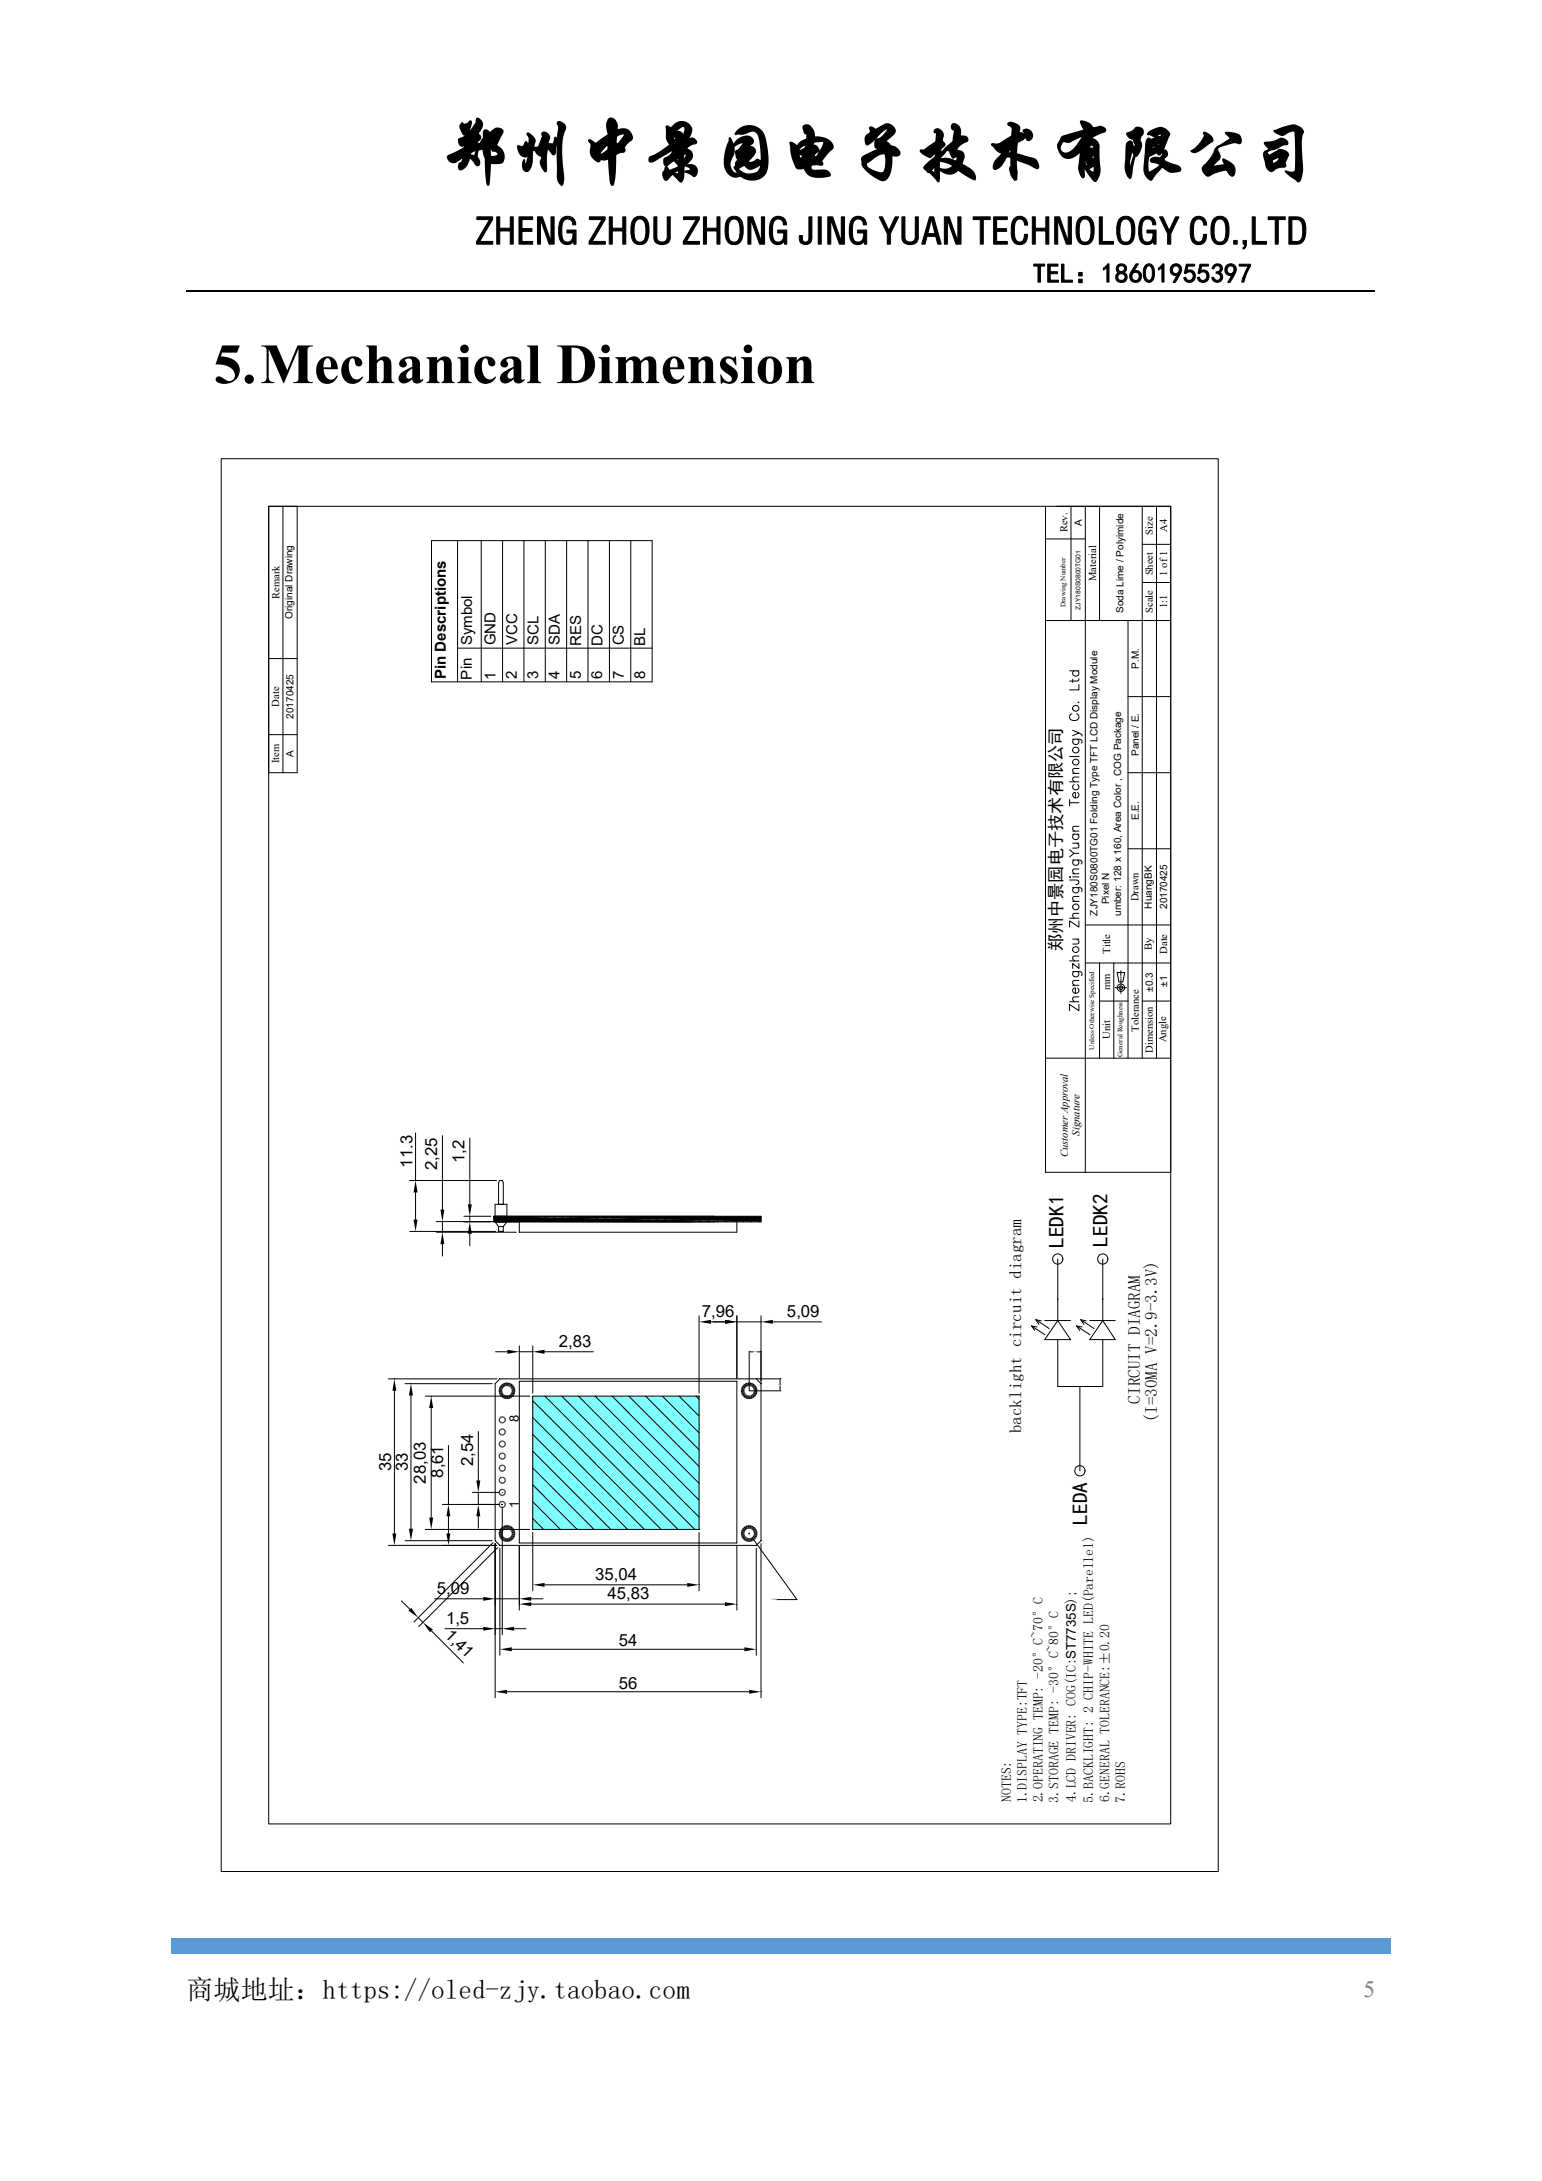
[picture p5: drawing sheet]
<svg xmlns="http://www.w3.org/2000/svg" width="210mm" height="297mm" viewBox="0 0 210 297" stroke-linecap="round" stroke-linejoin="round" font-family="sans-serif">
<path d="M25.4 39.7h161.9" fill="none" stroke="#000" stroke-width=".25"/>
<g fill="#5b9bd5">
<path d="M23.3 263.9h83.2v2.1h-83.2z" fill-rule="evenodd"/>
<path d="M106.4 263.9h83v2.1h-83z" fill-rule="evenodd"/>
</g>
<g fill="none" stroke="#000" stroke-width=".14">
<path d="M30.1 62.5h135.8v192.4h-135.8zM36.6 68.9h122.8v179.5h-122.8zM36.6 68.9h3.9v36.3h-3.9zM38.5 68.9v36.3M142.4 68.9v90.7h17v-90.7h-15.5M142.4 73.4h5.4M145.9 68.9v15.6M147.8 68.9v90.7M149.7 68.9v15.6M155.6 68.9v75.2M155.6 79.3h3.8M155.6 74.1h3.8"/>
<path d="M157.5 68.9v75.2M36.6 89.7h3.9M142.4 84.5h17M145.7 91.4h1.2M146 97.2a.46 .46 0 0 0-.3 .5 .46 .46 0 0 0 .4 .4 .57 .57 0 0 0 .8-.6l-.3-.3M146.1 99.5l.8 .3-.8 .4M146.1 92.5v.4M146.3 91.4a.41 .41 0 0 0-.1 .5 .41 .41 0 0 0 .6 0 .41 .41 0 0 0 0-.5M146.9 95.6h-.1M146.9 99.8l.5 .3v.1M146.9 93.2v.7h-1.2M146.9 92.4v.3h-.2h-1"/>
<path d="M153.6 84.5v59.6M153.6 94.9h5.8M36.6 100h3.9M145.7 119.8h.9a.33 .33 0 0 1 .3 .4l-.1 .2-.3 .1M145.7 119.4h.1zM145.7 115.7l.6 .5-.6 .5M145.7 109.3h1.2M145.7 108.9v.8M145.7 106.5h1.2M145.7 103h1.2M146.1 117.1h1a.34 .34 0 0 1 .2 .6M146.1 100.7h1a.34 .34 0 0 1 .2 .5"/>
<path d="M146.1 119.4h.8M146.1 119h.8M146.1 114.8h.8M146.1 113.6h.8M146.1 113.2h.8M146.1 105.3h.8M146.3 117.1a.41 .41 0 0 0-.1 .6 .41 .41 0 0 0 .6 0 .41 .41 0 0 0 0-.6M146.3 113.6a.41 .41 0 0 0-.1 .6 .41 .41 0 0 0 .6 0 .41 .41 0 0 0 0-.6M146.3 106.8a.41 .41 0 0 0-.1 .6 .41 .41 0 0 0 .6 0 .41 .41 0 0 0 0-.6M146.3 100.7a.41 .41 0 0 0-.1 .6 .41 .41 0 0 0 .6 0 .41 .41 0 0 0 0-.6M146.3 116.2h.6M146.7 114.8l.2 .3v.3l-.8 .1"/>
<path d="M146.8 107.9a.4 .4 0 0 1 .1 .6 .4 .4 0 0 1-.7 0 .4 .4 0 0 1 .1-.6h.2v.8M146.9 118.3l-.8 .1v.3l.2 .3M146.9 112.5l-.8 .1v.3l.2 .3M146.9 105.8l-.8 .1v.3l.2 .3M146.9 104.7h-.8v.3l.2 .3M153.6 105.2h5.8M153.6 115.6h5.8M145.7 136.4h1.2M145.7 130.9h1.2M145.7 125h1.2M146.1 132.3h1a.34 .34 0 0 1 .2 .6M146.1 120.9h1a.32 .32 0 0 1 .2 .2 .32 .32 0 0 1 0 .3"/>
<path d="M146.1 134.2h.8M146.1 127.9h.8M146.1 122.7h.8M146.3 132.3a.41 .41 0 0 0-.1 .6 .41 .41 0 0 0 .6 0 .41 .41 0 0 0 0-.6M146.3 120.9a.41 .41 0 0 0-.1 .6 .41 .41 0 0 0 .6 0 .41 .41 0 0 0 0-.6M146.7 127.9l.2 .3v.3l-.8 .1M146.8 134.5a.4 .4 0 0 1 0 .6 .4 .4 0 0 1-.5 .1 .4 .4 0 0 1-.1-.6l.3-.1v.8M146.9 136.8v.8l-1.2-.8v.8M146.9 135.7l-.8 .1v.3l.2 .3M146.9 133.5l-.8 .1v.3l.2 .3M146.9 131.2v.7l-.8-.7v.7M146.9 130.2l-.8 .1v.3l.2 .3"/>
<path d="M146.9 125.4v.8l-1.2-.8v.8M146.9 124.4h-.8v.3l.2 .3M146.9 122.1h-.8v.3l.2 .3M147.8 131.1h11.6M147.8 126h11.6M149.7 131.1v13M149.7 136.3h3.9M151.7 131.1v13M151.9 134.5h.5M152.1 132.4h1.1l-.3 1.3h-.5zM152.6 134.5h.1M152.7 132.2v.7"/>
<path d="M152.7 133v.2M152.7 133.3v.8M152.7 134.3v.2M152.7 134.6v.7M152.9 134.5h.5M155.6 136.3h3.8M56.6 154.3v6.5M60.3 154.7v10M64 155v9M142.4 144.1h17M55.8 160.8h11.8M55.8 167.7h11.7"/>
<path d="M56.6 162.4v3.7M59.4 166.4h44.2M59.4 167.8h10.9M60.3 166.4v1.4M60.3 169.4v1.6M63.2 166.4h3.6M63.2 165.6h3.6M64 165.6v.8M64 168v1.6M67.3 165.6h36.3v.8h-36.3zM67.3 165.6l.8 .8M67.4 165.6v-1.6h1.6v1.6"/>
<path d="M67.4 166.4l.5 .6M67.9 164v-2.9l.1-.3h.4l.1 .3v2.9M67.9 167v.7h.6v-.7M67.9 167h.6M68.4 165.6l.8 .8M69 166.4l-.5 .6M69.6 165.6l.7 .8M70.7 165.6l.7 .8M70.7 166.4v1.4h29.7v-1.4M71.9 165.6l.7 .8M73 165.6l.7 .8M74.1 165.6l.8 .8"/>
<path d="M75.3 165.6l.7 .8M76.4 165.6l.8 .8M77.6 165.6l.7 .8M78.7 165.6l.8 .8M79.9 165.6l.7 .8M81 165.6l.8 .8M82.1 165.6l.8 .8M83.3 165.6l.7 .8M84.4 165.6l.8 .8M85.6 165.6l.7 .8M86.7 165.6l.8 .8M87.9 165.6l.7 .8"/>
<path d="M89 165.6l.8 .8M90.1 165.6l.8 .8M91.3 165.6l.8 .8M92.4 165.6l.8 .8M93.6 165.6l.7 .8M94.7 165.6l.8 .8M95.9 165.6l.7 .8M97 165.6l.8 .8M97.3 165.6h-30v.8h30M98.2 165.6l.7 .8M99.3 165.6l.8 .8M100.4 165.6l.8 .8"/>
<path d="M101.6 165.6l.8 .8M102.7 165.6l.8 .8M103.6 165.6v.8M141.1 179.7l1.8 1.2M141.1 179.7l.4 .6M141.1 179.7l.7 .2M142.3 179.8h3.5M144.1 179.8l1.7 2.6h-3.5zM144.1 171.5v8.3M147.2 179.7l1.8 1.2M147.2 179.7l.4 .6M147.2 179.7l.7 .2"/>
<path d="M148.4 179.8h3.5M150.2 179.8l1.7 2.6h-3.5zM150.2 171.5v8.3M52.9 187.8h14.8M53.7 189.4v19.4M55.2 188.4h11.8M56 190v18.2M68.1 187.8h34.9l.6 .6v21.4l-.6 .6h-34.9l-.7-.6v-21.4zM70.7 188.1h29.7v22M140.5 180.6l1.8 1.2M140.5 180.6l.4 .6M140.5 180.6l.7 .1"/>
<path d="M144.1 182.4v6.4h6.1v-6.4M146.6 180.6l1.8 1.2M146.6 180.6l.4 .6M146.6 180.6l.8 .1M147.1 188.8v11.5M52.9 210.4h14.8M55.2 209.8h11.8M67.4 210.2v21M68.1 210.9v14.5M103 210.9v14.5M103.6 210.2v21M69 230.4h33"/>
<path d="M69.7 224.6h31.7"/>
<circle cx="146.5" cy="96.5" r=".42"/>
<circle cx="146.5" cy="103.8" r=".42"/>
<circle cx="146.5" cy="102.1" r=".42"/>
<circle cx="146.5" cy="129.3" r=".42"/>
<circle cx="146.5" cy="123.5" r=".42"/>
<circle cx="152.7" cy="134.5" r=".25"/>
<circle cx="152.7" cy="134.5" r=".5"/>
<circle cx="144.1" cy="171.5" r=".7"/>
<circle cx="150.2" cy="171.5" r=".7"/>
<circle cx="147.1" cy="200.3" r=".7"/>
</g>
<g fill="#000">
<path d="M56.3 166.1h.6l-.3 1.6zM56.6 160.8l.3 1.6h-.6zM60.3 167.8l.2 1.6h-.5zM60 164.7h.5l-.2 1.7zM64 166.4l.3 1.6h-.6zM63.7 164h.6l-.3 1.6zM67.3 165.6l36.3 .8h-36.3zM67.3 165.6h36.3v.8zM53.7 187.8l.3 1.6h-.6zM56 188.4l.2 1.6h-.5zM67.9 193.3h.2l-.1 .2zM67.9 189.4h.5l-.4 .3z"/>
<path d="M67.9 199.9h.2l-.1 .2zM67.9 196.6h.2l-.1 .2zM67.9 198.3h.2l-.1 .2zM68 193.2h.1l-.2 .1zM68 193.5h.1v.2zM68 189.1l.4 .1-.5 .2zM68 189.7l.4-.1-.3 .4zM68 199.7l.1 .1-.2 .1zM68 196.5h.1l-.2 .1zM68 196.8h.1v.2zM68 198.1l.1 .1-.2 .1zM68 198.5l.1-.1v.2z"/>
<path d="M68.1 193l.1 .1-.2 .1zM68.1 193.7l.1-.1v.2zM68.1 188.8l.4 .3h-.5zM68.1 190l.4-.3-.2 .5zM68.1 199.6l.1 .1h-.2zM68.1 196.3l.1 .1-.2 .1zM68.1 197l.1-.1v.2zM68.1 197.9l.1 .2h-.2zM68.2 198.5v.2l-.1-.1zM68.1 193.3v.2h-.1zM68.1 199.9v.2h-.1zM68.1 196.6v.2h-.1z"/>
<path d="M68.1 198.3v.1l-.1 .1zM67.9 193.3l.2-.1v.1zM68.1 193.5l.1 .1-.1 .1zM67.9 199.9l.2-.1v.1zM67.9 196.6l.2-.1v.1zM68.1 196.8l.1 .1-.1 .1zM67.9 198.3l.2-.1v.1zM68.1 198.4l.1 .1-.1 .1zM68 193.2l.2-.1-.1 .1zM68.2 193.6h.1l-.1 .2zM68 199.7h.2l-.1 .1zM68 196.5l.2-.1-.1 .1z"/>
<path d="M68.2 196.9h.1l-.1 .2zM68 198.1h.2l-.1 .1zM68.2 198.5l.1 .1-.1 .1zM68.1 193l.1-.1 .1 .1zM68.3 193.6l.1 .2h-.2zM68.1 199.6l.1-.1 .1 .1zM68.1 196.3l.1-.1 .1 .1zM68.3 196.9l.1 .2h-.2zM68.1 197.9l.1-.1 .1 .2zM68.3 198.6l.1 .2-.2-.1zM68.3 188.6l.3 .3-.5-.1zM68.6 189.8l-.1 .6-.2-.2z"/>
<path d="M68.1 193h.2l-.1 .1zM68.3 193.6l.1 .1v.1zM68.1 199.6h.2l-.1 .1zM68.1 196.3h.2l-.1 .1zM68.3 196.9l.1 .1v.1zM68.1 197.9l.2 .1-.1 .1zM68.3 198.6h.1v.2zM68.2 192.9h.2v.1zM68.2 192.9l.2 .1h-.1zM68.4 193.7l.2 .1h-.2zM68.4 193.7l.1-.1 .1 .2zM68 189.7l.4-.3v.2z"/>
<path d="M68.2 199.5l.2-.1v.2zM68.2 199.5l.2 .1h-.1zM68.2 196.2h.2v.1zM68.2 196.2l.2 .1h-.1zM68.4 197l.2 .1h-.2zM68.4 197l.1-.1 .1 .2zM68.2 197.8h.2v.2zM68.2 197.8l.2 .2h-.1zM68.4 198.6l.2 .1-.2 .1zM68.4 198.6h.1l.1 .1zM67.9 189.4l.5-.2v.2zM68.4 189.6l.1 .1-.4 .3z"/>
<path d="M68.3 188.6l.2-.2 .2 .4zM68 189.1h.5l-.1 .1zM68.5 189.7l.1 .1-.3 .4zM68.7 190l.1 .5-.3-.1zM68.5 193.6h.1l.1 .1zM68.4 192.9l.1 .1h-.1zM68.4 199.4l.1 .2h-.1zM68.5 196.9h.1l.1 .1zM68.4 196.2l.1 .1h-.1zM68.5 198.6l.1-.1 .1 .1zM68.4 197.8l.1 .2h-.1zM68.5 193.6l.2 .1-.1 .1z"/>
<path d="M68.4 192.9h.2l-.1 .1zM68.4 199.4l.2 .1-.1 .1zM68.5 196.9l.2 .1-.1 .1zM68.4 196.2h.2l-.1 .1zM68.5 198.6h.2l-.1 .1zM68.4 197.8h.2l-.1 .2zM68.1 188.8l.5 .1-.1 .2zM68.6 189.8l.1 .2-.2 .4zM68.7 193.5h.2l-.3 .1zM68.6 192.9v.2l-.1-.1zM68.6 199.5v.2l-.1-.1zM68.7 196.8h.2l-.3 .1z"/>
<path d="M68.6 196.2v.2l-.1-.1zM68.7 198.4l.2 .1h-.3zM68.6 197.8v.3l-.1-.1zM68.7 193.3h.2l-.2 .2zM68.7 193v.2l-.1-.1zM68.7 199.6v.2l-.1-.1zM68.7 196.6h.2l-.2 .2zM68.7 196.3v.2l-.1-.1zM68.7 198.3h.2l-.2 .1zM68.7 197.9v.3l-.1-.1zM68.7 193.2h.2l-.2 .1zM68.3 188.6l.4 .2-.1 .1z"/>
<path d="M68.7 190h.2l-.1 .5zM68.7 199.8l.2-.1-.2 .2zM68.7 196.5h.2l-.2 .1zM68.7 198.2l.2-.1-.2 .2zM68.6 193.6l.3-.1-.2 .2zM68.6 192.9l.1 .1-.1 .1zM68.6 199.5l.1 .1-.1 .1zM68.6 196.9l.3-.1-.2 .2zM68.6 196.2l.1 .1-.1 .1zM68.6 198.5h.3l-.2 .1zM68.6 197.8l.1 .1-.1 .2zM68.5 188.4l.3-.1 .1 .5z"/>
<path d="M68.9 190l.1 .5h-.2zM68.7 193.5l.2-.2v.2zM68.7 193l.2 .2h-.2zM68.7 199.6l.2 .1-.2 .1zM68.7 196.8l.2-.2v.2zM68.7 196.3l.2 .2h-.2zM68.7 198.4l.2-.1v.2zM68.7 197.9l.2 .2-.2 .1zM68.9 193.2v.1h-.2zM68.5 188.4l.4 .4h-.2zM68.9 190h.1v.5zM68.9 199.7v.2h-.2z"/>
<path d="M68.9 196.5v.1h-.2zM68.9 198.1v.2h-.2zM68.8 188.3h.2v.4zM68.8 188.3l.2 .4-.1 .1zM69 190l.3 .5h-.3zM69 190h.2l.1 .5zM69.2 190h.2l.2 .4zM69 188.3l.2 .5-.2-.1zM69.2 190l.4 .4-.3 .1zM69 188.3h.3l-.1 .5zM69.4 190l.1-.2 .4 .4zM69.3 188.3l.1 .5h-.2z"/>
<path d="M69.6 189.7l.4 .3-.5-.2zM69.6 188.4l-.1 .5-.1-.1zM69.7 189.6l.4 .1h-.5zM69.9 188.6l-.3 .5-.1-.2zM69.4 190l.5 .2-.3 .2zM69.3 188.3l.3 .1-.2 .4zM69.7 189.4h.5l-.5 .2zM69.6 189.1l.4-.3-.3 .4zM69.7 189.2l.4-.1-.4 .3zM69.5 189.8l.5 .2-.1 .2zM69.6 188.4l.3 .2-.4 .3zM69.6 189.7h.5l-.1 .3z"/>
<path d="M69.9 188.6l.1 .2-.4 .3zM69.7 189.6l.5-.2-.1 .3zM70 188.8l.1 .3-.4 .1zM69.7 189.4l.4-.3 .1 .3zM100.9 189.4h.5l-.5 .3zM100.9 189.1l.5 .1-.5 .2zM100.9 189.7l.5-.1-.3 .4zM101.1 188.8l.4 .3h-.6zM101.1 190l.4-.3-.3 .5zM101.2 188.6l.4 .3-.5-.1zM101.6 189.8l-.1 .6-.3-.2zM100.9 189.7l.5-.3v.2z"/>
<path d="M100.9 189.4l.5-.2v.2zM101.4 189.6l.1 .1-.4 .3zM101.2 188.6l.3-.2 .2 .4zM101.7 190v.5l-.2-.1zM100.9 189.1h.6l-.1 .1zM101.5 189.7l.1 .1-.4 .4zM101.1 188.8l.5 .1-.1 .2zM101.6 189.8l.1 .2-.2 .4zM101.2 188.6l.5 .2-.1 .1zM101.7 190h.2l-.2 .5zM101.5 188.4l.2-.1 .2 .5zM101.9 190l.1 .5h-.3z"/>
<path d="M101.5 188.4l.4 .4h-.2zM101.9 190h.1v.5zM101.7 188.3h.3v.4zM101.7 188.3l.3 .4-.1 .1zM102 190l.3 .5h-.3zM102 190h.2l.1 .5zM102.2 190h.1l.3 .4zM102 188.3l.2 .5-.2-.1zM102.2 190l.4 .4-.3 .1zM102 188.3h.3l-.1 .5zM102.3 190l.2-.2 .3 .4zM102.3 188.3v.5h-.1z"/>
<path d="M102.6 189.7l.4 .3-.5-.2zM102.6 188.4l-.1 .5-.2-.1zM102.3 190l.5 .2-.2 .2zM102.6 189.6l.5 .1h-.5zM102.8 188.6l-.2 .5-.1-.2zM102.3 188.3l.3 .1-.3 .4zM102.7 189.4h.5l-.6 .2zM102.6 189.1l.4-.3-.4 .4zM102.6 189.2l.5-.1-.4 .3zM102.5 189.8l.5 .2-.2 .2zM102.6 188.4l.2 .2-.3 .3zM102.6 189.7h.5l-.1 .3z"/>
<path d="M102.8 188.6l.2 .2-.4 .3zM102.6 189.6l.6-.2-.1 .3zM103 188.8l.1 .3-.5 .1zM102.7 189.4l.4-.3 .1 .3zM53.4 208.8h.6l-.3 1.6zM55.7 208.2h.5l-.2 1.6zM67.9 208.8h.5l-.4 .3zM67.9 203.2h.2l-.1 .2zM67.9 201.6h.2l-.1 .2zM67.9 204.9h.2l-.1 .2zM68 208.5l.4 .2-.5 .1zM68 209.1l.4-.1-.3 .4z"/>
<path d="M68 203l.1 .1-.2 .1zM68 203.4h.1v.2zM68 201.4l.1 .1-.2 .1zM68 201.8l.1-.1v.2zM68 204.7h.1l-.2 .2zM68 205.1l.1-.1v.2zM68 200.1h.1v.2zM68.1 208.3l.4 .2h-.5zM68.1 209.4l.4-.3-.2 .5zM68.1 202.9l.1 .1h-.2zM68.2 203.5v.2l-.1-.1zM68.1 201.2l.1 .1-.2 .1z"/>
<path d="M68.1 201.9l.1-.1v.2zM68.1 204.5l.1 .1-.2 .1zM68.1 205.2l.1-.1v.2zM68.1 200.3l.1-.1v.2zM68.1 203.2v.2h-.1zM68.1 201.6v.1l-.1 .1zM68.1 204.9v.1l-.1 .1zM67.9 203.2l.2-.1v.1zM68.1 203.4l.1 .1-.1 .1zM67.9 201.6l.2-.1v.1zM68.1 201.7l.1 .1-.1 .1zM67.9 204.9l.2-.2v.2z"/>
<path d="M68.1 205l.1 .1-.1 .1zM68.1 200.1l.1 .1-.1 .1zM68 203h.2l-.1 .1zM68.2 203.5h.1l-.1 .2zM68 201.4l.2-.1-.1 .2zM68.2 201.8l.1 .1-.1 .1zM68 204.7l.2-.1-.1 .1zM68.2 205.1l.1 .1-.1 .1zM68.2 200.2h.1l-.1 .2zM68.1 202.9l.1-.1 .1 .1zM68.3 203.5l.1 .2h-.2zM68.1 201.2l.1-.1 .1 .2z"/>
<path d="M68.3 201.9l.1 .2-.2-.1zM68.1 204.5l.1-.1 .1 .2zM68.3 205.2l.1 .2-.2-.1zM68.3 200.2l.1 .2h-.2zM68.3 208l.3 .4-.5-.1zM68.6 209.3l-.1 .5-.2-.2zM68.1 202.9h.2l-.1 .1zM68.3 203.5h.1v.2zM68.1 201.2l.2 .1h-.1zM68.3 201.9h.1v.2zM68.1 204.5l.2 .1h-.1zM68.3 205.2h.1v.2z"/>
<path d="M68.3 200.2l.1 .1v.1zM68 209.1l.4-.3v.2zM68.2 202.8l.2-.1v.2zM68.2 202.8l.2 .1h-.1zM68.4 203.5l.2 .2h-.2zM68.4 203.5h.1l.1 .2zM68.2 201.1h.2v.1zM68.2 201.1l.2 .1-.1 .1zM68.4 201.9l.2 .1-.2 .1zM68.4 201.9h.1l.1 .1zM68.2 204.4h.2v.1zM68.2 204.4l.2 .1-.1 .1z"/>
<path d="M68.4 205.2l.2 .1-.2 .1zM68.4 205.2h.1l.1 .1zM68.4 200.3l.2 .1h-.2zM68.4 200.3l.1-.1 .1 .2zM67.9 208.8l.5-.1v.1zM68.4 209l.1 .1-.4 .3zM68.3 208l.2-.1 .2 .4zM68 208.5h.5l-.1 .2zM68.5 209.1l.1 .2-.3 .3zM68.7 209.4l.1 .5-.3-.1zM68.5 203.5h.1l.1 .1zM68.4 202.7l.1 .2h-.1z"/>
<path d="M68.5 201.9l.1-.1 .1 .1zM68.4 201.1l.1 .2-.1-.1zM68.5 205.2l.1-.1 .1 .1zM68.4 204.4l.1 .2-.1-.1zM68.5 200.2h.1l.1 .1zM68.5 203.5l.2 .1-.1 .1zM68.4 202.7l.2 .1-.1 .1zM68.5 201.9h.2l-.1 .1zM68.4 201.1h.2l-.1 .2zM68.5 205.2h.2l-.1 .1zM68.4 204.4h.2l-.1 .2zM68.5 200.2l.2 .1-.1 .1z"/>
<path d="M68.1 208.3l.5 .1-.1 .1zM68.6 209.3l.1 .1-.2 .4zM68.7 203.4h.2l-.3 .1zM68.6 202.8v.2l-.1-.1zM68.7 201.7l.2 .1h-.3zM68.6 201.1v.2h-.1zM68.7 205l.2 .1h-.3zM68.6 204.4v.2h-.1zM68.7 200.1h.2l-.3 .1zM68.7 203.2h.2l-.2 .2zM68.7 202.9v.2l-.1-.1zM68.7 201.6h.2l-.2 .1z"/>
<path d="M68.7 201.2v.3l-.1-.2zM68.7 204.9h.2l-.2 .1zM68.7 204.5v.2l-.1-.1zM68.7 199.9h.2l-.2 .2zM68.3 208l.4 .3-.1 .1zM68.7 209.4l.2 .1-.1 .4zM68.7 203.1l.2-.1-.2 .2zM68.7 201.5l.2-.1-.2 .2zM68.7 204.7h.2l-.2 .2zM68.6 203.5l.3-.1-.2 .2zM68.6 202.8l.1 .1-.1 .1zM68.6 201.8h.3l-.2 .1z"/>
<path d="M68.6 201.1l.1 .1-.1 .1zM68.6 205.1h.3l-.2 .1zM68.6 204.4l.1 .1-.1 .1zM68.6 200.2l.3-.1-.2 .2zM68.5 207.9l.3-.2 .1 .5zM68.9 209.5l.1 .5-.2-.1zM68.7 203.4l.2-.2v.2zM68.7 202.9l.2 .1-.2 .1zM68.7 201.7l.2-.1v.2zM68.7 201.2l.2 .2-.2 .1zM68.7 205l.2-.1v.2zM68.7 204.5l.2 .2h-.2z"/>
<path d="M68.7 200.1l.2-.2v.2zM68.5 207.9l.4 .3-.2 .1zM68.9 209.5h.1v.5zM68.9 203v.2h-.2zM68.9 201.4v.2h-.2zM68.9 204.7v.2h-.2zM68.8 207.7h.2v.5zM68.8 207.7l.2 .5h-.1zM69 209.5l.3 .4-.3 .1zM69 209.5h.2l.1 .4zM69.2 209.5l.2-.1 .2 .4zM69 207.7l.2 .5h-.2z"/>
<path d="M69.2 209.5l.4 .3-.3 .1zM69 207.7h.3l-.1 .5zM69.4 209.4l.1-.1 .4 .3zM69.3 207.7l.1 .6-.2-.1zM69.6 209.1l.4 .3-.5-.1zM69.6 207.9l-.1 .5-.1-.1zM69.7 209l.4 .1h-.5zM69.9 208l-.3 .5-.1-.1zM69.4 209.4l.5 .2-.3 .2zM69.3 207.7l.3 .2-.2 .4zM69.7 208.8h.5l-.5 .2zM69.6 208.5l.4-.2-.3 .4z"/>
<path d="M69.7 208.7l.4-.2-.4 .3zM69.5 209.3l.5 .1-.1 .2zM69.6 207.9l.3 .1-.4 .4zM69.6 209.1h.5l-.1 .3zM69.9 208l.1 .3-.4 .2zM69.7 209l.5-.2-.1 .3zM70 208.3l.1 .2-.4 .2zM69.7 208.8l.4-.3 .1 .3zM100.9 208.8h.5l-.5 .3zM100.9 208.5l.5 .2-.5 .1zM100.9 209.1l.5-.1-.3 .4zM101.1 208.3l.4 .2h-.6z"/>
<path d="M101.1 209.4l.4-.3-.3 .5zM101.2 208l.4 .4-.5-.1zM101.6 209.3l-.1 .5-.3-.2zM100.9 209.1l.5-.3v.2zM100.9 208.8l.5-.1v.1zM101.4 209l.1 .1-.4 .3zM101.2 208l.3-.1 .2 .4zM101.7 209.4v.5l-.2-.1zM100.9 208.5h.6l-.1 .2zM101.5 209.1l.1 .2-.4 .3zM101.1 208.3l.5 .1-.1 .1zM101.6 209.3l.1 .1-.2 .4z"/>
<path d="M101.2 208l.5 .3-.1 .1zM101.7 209.4l.2 .1-.2 .4zM101.5 207.9l.2-.2 .2 .5zM101.9 209.5l.1 .5-.3-.1zM101.5 207.9l.4 .3-.2 .1zM101.9 209.5h.1v.5zM101.7 207.7h.3v.5zM101.7 207.7l.3 .5h-.1zM102 209.5l.3 .4-.3 .1zM102 209.5h.2l.1 .4zM102.2 209.5l.1-.1 .3 .4zM102 207.7l.2 .5h-.2z"/>
<path d="M102.2 209.5l.4 .3-.3 .1zM102 207.7h.3l-.1 .5zM102.3 209.4l.2-.1 .3 .3zM102.3 207.7v.6l-.1-.1zM102.6 209.1l.4 .3-.5-.1zM102.6 207.9l-.1 .5-.2-.1zM102.3 209.4l.5 .2-.2 .2zM102.6 209l.5 .1h-.5zM102.8 208l-.2 .5-.1-.1zM102.3 207.7l.3 .2-.3 .4zM102.7 208.8h.5l-.6 .2zM102.6 208.5l.4-.2-.4 .4z"/>
<path d="M102.6 208.7l.5-.2-.4 .3zM102.5 209.3l.5 .1-.2 .2zM102.6 207.9l.2 .1-.3 .4zM102.6 209.1h.5l-.1 .3zM102.8 208l.2 .3-.4 .2zM102.6 209l.6-.2-.1 .3zM103 208.3l.1 .2-.5 .2zM102.7 208.8l.4-.3 .1 .3zM67.4 230.4l1.6-.3v.6zM68.1 224.6l1.6-.3v.6zM101.4 224.3l1.6 .3-1.6 .3zM102 230.1l1.6 .3-1.6 .3z"/>
</g>
<g fill="#7fffff">
<path d="M72.6 190.1l22.6 18.2h-22.6z"/>
<path d="M72.6 190.1h22.6v18.2z"/>
</g>
<path d="M72.6 190.1h22.6v18.2h-22.6z" fill="none" stroke="#7fffff" stroke-width=".14"/>
<g fill="none" stroke="#000" stroke-width=".14">
<path d="M58.8 73.6h30v19.3h-30zM62.3 73.6v19.3M65.5 73.6v19.3M68.4 73.6v19.3M71.4 73.6v19.3M74.3 73.6v19.3M77.2 73.6v19.3M80.1 73.6v19.3M83 73.6v19.3M85.9 73.6v19.3M62.3 88.3h26.5M95.2 179.2v10.5"/>
<path d="M100.4 179.2v8.5M103.6 179.2v9.2M57.9 190.1h14.2M58.7 191.7v15M61.1 196.8v8.1M65.1 194.9v6.7M67.5 184.1h1.6M70.7 188.1v22h29.7M70.7 183.3v4.4M70.7 184.1h1.9M72.6 199.9l8.3 8.4M72.6 197.6l10.6 10.7"/>
<path d="M72.6 195.3l12.9 13M72.6 193l15.2 15.3M72.6 190.8l17.4 17.5M72.6 190.1h22.6v18.2h-22.6zM72.6 183.3v6.4M74.2 184.1h6.6M74.2 190.1l18.1 18.2M76.5 190.1l18.1 18.2M78.8 190.1l16.4 16.5M81.1 190.1l14.1 14.2M83.4 190.1l11.8 11.9M85.6 190.1l9.6 9.6"/>
<path d="M87.9 190.1l7.3 7.3M90.2 190.1l5 5M92.5 190.1l2.7 2.7M94.8 190.1l.4 .4M96.8 180h1.9M100.4 180h3.2M102 184v5.4M102.1 189.4h4.3M102.1 184.1h.4M103 187.8h3.4M103.1 184.1h.4M105.3 180h6.6"/>
<path d="M106.2 187.9v.6M106.2 188.7v.6M54.7 218l1.1 1.1M57.9 208.3h14.2M59.2 217.7h6.6M60.3 210.4h7.3M60.3 204.9h7.7M61.1 206.5v2.3M64.3 203.2h3.7M65.1 203.2v1.7M65.1 206.5v1.6M67.2 210.1l-10.8 10.8"/>
<path d="M67.4 210.2v12.4M67.4 217.7h3.3M67.8 210.7l-10.8 10.8M68.4 205.3v17.3M70.7 210.5v8.8M72.3 218.4h26.4M72.3 217.7h1.6M72.6 206.8l1.4 1.5M72.6 204.5l3.7 3.8M72.6 202.2l6 6.1M72.6 208.7v7.9M74.2 215.8h19.4"/>
<path d="M95.2 208.7v7.9M100.4 210.5v8.8M102 208.8h.1M102 208.8v.1M102.6 209.6l5.9 8.2h-2.7M57 220.3l.6 .6M58.8 222.1l4.3 4.4M60.6 221.8h5.2M67.4 221.8h1M70 221.8h1.6"/>
</g>
<g fill="#000">
<path d="M95.2 180l1.6-.3v.6zM98.7 179.7l1.7 .3-1.7 .3zM103.6 180l1.7-.3v.6zM58.7 190.1l.3 1.6h-.5zM67.9 195h.2l-.1 .2zM68 194.8l.1 .1-.2 .1zM68 195.2l.1-.1v.2zM68.1 194.7l.1 .1h-.2zM68.2 195.2v.3l-.1-.2zM68.1 195v.1l-.1 .1zM67.9 195l.2-.1v.1zM68.1 195.1l.1 .1-.1 .1z"/>
<path d="M68 194.8h.2l-.1 .1zM68.2 195.2l.1 .1-.1 .2zM68.1 194.7l.1-.1 .1 .1zM68.3 195.3l.1 .2h-.2zM68.1 194.7h.2l-.1 .1zM68.3 195.3h.1v.2zM68.2 194.6l.2-.1v.2zM68.2 194.6l.2 .1h-.1zM68.4 195.3l.2 .2h-.2zM68.4 195.3h.1l.1 .2zM68.5 195.3l.1-.1 .1 .1zM68.4 194.5l.1 .2h-.1z"/>
<path d="M68.5 195.3h.2l-.1 .2zM68.4 194.5l.2 .1-.1 .1zM68.7 195.1l.2 .1h-.3zM68.6 194.6v.2l-.1-.1zM68.7 195h.2l-.2 .1zM68.7 194.7v.2l-.1-.1zM68.7 194.9l.2-.1-.2 .2zM68.6 195.2h.3l-.2 .1zM68.6 194.6l.1 .1-.1 .1zM68.7 195.1l.2-.1v.2zM68.7 194.7l.2 .1-.2 .1zM68.9 194.8v.2h-.2z"/>
<path d="M69.1 183.8l1.6 .3-1.6 .3zM72.6 184.1l1.6-.3v.6zM102 184.1h.1zM103.5 184.1h.1zM106.2 189.3v.1zM106.2 187.8l.1 .1zM56 219l1 1.3-1.4-1zM58.5 206.7h.5l-.3 1.6zM60.8 208.8h.5l-.2 1.6zM61.1 204.9l.2 1.6h-.5zM65.1 204.9l.3 1.6h-.5zM64.9 201.6h.5l-.3 1.6z"/>
<path d="M65.8 217.5l1.6 .2-1.6 .3zM70.7 218.4l1.6-.2v.5zM70.7 217.7l1.6-.2v.5zM72.6 215.8l1.6-.2v.5zM93.6 215.6l1.6 .2-1.6 .3zM98.7 218.2l1.7 .2-1.7 .3zM102.6 209.5v.2zM57.6 220.9l1.3 1-.3 .4zM65.8 221.5l1.6 .3-1.6 .3zM68.4 221.8l1.6-.3v.6z"/>
</g>
<text font-size="9.2" x="60.2" y="23.4">郑州中景园电子技术有限公司</text>
<text font-size="7.7" x="29.1" y="52.2">5.Mechanical Dimension</text>
<text font-size="5" x="64.8" y="33.2">ZHENG ZHOU ZHONG JING YUAN TECHNOLOGY CO.,LTD</text>
<g font-size="3.7">
<text x="140.6" y="38.5">TEL：18601955397</text>
<text x="25.4" y="272.2">商城地址：https://oled-zjy.taobao.com</text>
</g>
<text font-size="3.2" fill="#808080" x="185.7" y="272">5</text>
<g font-size="2.9">
<text x="144.9" y="169.9" transform="rotate(-90 144.9 169.9)">LEDK1</text>
<text x="150.9" y="169.8" transform="rotate(-90 150.9 169.8)">LEDK2</text>
<text x="148.1" y="207.6" transform="rotate(-90 148.1 207.6)">LEDA</text>
</g>
<g font-size="2.3">
<text x="144.6" y="129.6" transform="rotate(-90 144.6 129.6)">郑州中景园电子技术有限公司</text>
<text x="56.2" y="159" transform="rotate(-90 56.2 159)">11.3</text>
<text x="59.5" y="159.4" transform="rotate(-90 59.5 159.4)">2,25</text>
<text x="63.3" y="158.4" transform="rotate(-90 63.3 158.4)">1,2</text>
<text x="95.6" y="179.3">7,96</text>
<text x="107.2" y="179.3">5,09</text>
<text x="76.1" y="183.4">2,83</text>
<text x="155.3" y="191.1" transform="rotate(-90 155.3 191.1)">CIRCUIT DIAGRAM</text>
<text x="139.1" y="195.2" transform="rotate(-90 139.1 195.2)">backlight circuit diagram</text>
<text x="157.6" y="193.7" transform="rotate(-90 157.6 193.7)">(I=30MA V=2.9-3.3V)</text>
<text x="53.3" y="200.4" transform="rotate(-90 53.3 200.4)">35</text>
<text x="55.5" y="200.4" transform="rotate(-90 55.5 200.4)">33</text>
<text x="58" y="202" transform="rotate(-90 58 202)">28,03</text>
<text x="60.4" y="201.2" transform="rotate(-90 60.4 201.2)">8,61</text>
<text x="64.4" y="199.7" transform="rotate(-90 64.4 199.7)">2,54</text>
<text x="81.1" y="215.1">35,04</text>
<text x="59.5" y="217">5,09</text>
<text x="60.7" y="221.1">1,5</text>
<text x="82.7" y="217.7">45,83</text>
<text x="84.3" y="224.2">54</text>
<text x="84.3" y="230">56</text>
</g>
<text font-size="2.2" x="60.5" y="222.8" transform="rotate(45 60.5 222.8)">1,41</text>
<g font-size="2">
<text x="64.3" y="87.9" transform="rotate(-90 64.3 87.9)">Symbol</text>
<text x="67.5" y="87.9" transform="rotate(-90 67.5 87.9)">GND</text>
<text x="70.4" y="87.8" transform="rotate(-90 70.4 87.8)">VCC</text>
<text x="73.3" y="87.9" transform="rotate(-90 73.3 87.9)">SCL</text>
<text x="76.2" y="87.9" transform="rotate(-90 76.2 87.9)">SDA</text>
<text x="79.2" y="87.9" transform="rotate(-90 79.2 87.9)">RES</text>
<text x="82.1" y="87.9" transform="rotate(-90 82.1 87.9)">DC</text>
<text x="85" y="87.9" transform="rotate(-90 85 87.9)">CS</text>
<text x="87.8" y="87.9" transform="rotate(-90 87.8 87.9)">BL</text>
<text x="60.7" y="92.5" transform="rotate(-90 60.7 92.5)">Pin Descriptions</text>
<text x="64.3" y="92.5" transform="rotate(-90 64.3 92.5)">Pin</text>
<text x="67.5" y="92.6" transform="rotate(-90 67.5 92.6)">1</text>
<text x="70.4" y="92.4" transform="rotate(-90 70.4 92.4)">2</text>
<text x="73.3" y="92.5" transform="rotate(-90 73.3 92.5)">3</text>
<text x="76.2" y="92.4" transform="rotate(-90 76.2 92.4)">4</text>
<text x="79.1" y="92.5" transform="rotate(-90 79.1 92.5)">5</text>
<text x="82" y="92.5" transform="rotate(-90 82 92.5)">6</text>
<text x="84.9" y="92.5" transform="rotate(-90 84.9 92.5)">7</text>
<text x="87.9" y="92.5" transform="rotate(-90 87.9 92.5)">8</text>
</g>
<g font-size="1.9">
<text x="137.7" y="245.4" transform="rotate(-90 137.7 245.4)">NOTES:</text>
<text x="139.9" y="245.6" transform="rotate(-90 139.9 245.6)">1.DISPLAY TYPE:TFT</text>
<text x="142" y="245.5" transform="rotate(-90 142 245.5)">2.OPERATING TEMP: -20°C~70°C</text>
<text x="144.2" y="245.5" transform="rotate(-90 144.2 245.5)">3.STORAGE TEMP: -30°C~80°C</text>
<text x="146.5" y="245.4" transform="rotate(-90 146.5 245.4)">4.LCD DRIVER: COG(IC:ST7735S);</text>
<text x="148.9" y="245.5" transform="rotate(-90 148.9 245.5)">5.BACKLIGHT: 2 CHIP-WHITE LED(Parellel)</text>
<text x="151.1" y="245.4" transform="rotate(-90 151.1 245.4)">6.GENERAL TOLERANCE:±0.20</text>
<text x="153.2" y="245.5" transform="rotate(-90 153.2 245.5)">7.ROHS</text>
</g>
<g font-size="1.8">
<text x="70.6" y="193.6" transform="rotate(-90 70.6 193.6)">8</text>
<text x="70.6" y="205.4" transform="rotate(-90 70.6 205.4)">1</text>
</g>
<g font-size="1.4">
<text x="147.3" y="71.7" transform="rotate(-90 147.3 71.7)">A</text>
<text x="145.4" y="72.5" transform="rotate(-90 145.4 72.5)">Rev.</text>
<text x="157" y="72.8" transform="rotate(-90 157 72.8)">Size</text>
<text x="159" y="72.4" transform="rotate(-90 159 72.4)">A4</text>
<text x="38.1" y="81.6" transform="rotate(-90 38.1 81.6)">Remark</text>
<text x="149.3" y="79.2" transform="rotate(-90 149.3 79.2)">Material</text>
<text x="153" y="83.5" transform="rotate(-90 153 83.5)">Soda Lime / Polyimide</text>
<text x="157" y="83.5" transform="rotate(-90 157 83.5)">Scale</text>
<text x="157" y="78.4" transform="rotate(-90 157 78.4)">Sheet</text>
<text x="159" y="82.8" transform="rotate(-90 159 82.8)">1:1</text>
<text x="159" y="78.4" transform="rotate(-90 159 78.4)">1 of1</text>
<text x="39.9" y="84.3" transform="rotate(-90 39.9 84.3)">Original Drawing</text>
<text x="155.1" y="91.1" transform="rotate(-90 155.1 91.1)">P.M.</text>
<text x="38" y="96.2" transform="rotate(-90 38 96.2)">Date</text>
<text x="40" y="97.9" transform="rotate(-90 40 97.9)">20170425</text>
<text x="38" y="104" transform="rotate(-90 38 104)">Item</text>
<text x="40" y="103.1" transform="rotate(-90 40 103.1)">A</text>
<text x="155.1" y="103" transform="rotate(-90 155.1 103)">Panel / E.</text>
<text x="155.1" y="111.7" transform="rotate(-90 155.1 111.7)">E.E.</text>
<text x="149.4" y="124.7" transform="rotate(-90 149.4 124.7)">ZJY180S0800TG01 Folding Type TFT LCD Display Module</text>
<text x="151.1" y="123.1" transform="rotate(-90 151.1 123.1)">Pixel N</text>
<text x="152.7" y="124.8" transform="rotate(-90 152.7 124.8)">umber: 128 x 160, Area Color , COG Package</text>
<text x="155.1" y="122.7" transform="rotate(-90 155.1 122.7)">Drawn</text>
<text x="156.9" y="123.7" transform="rotate(-90 156.9 123.7)">HuangBK</text>
<text x="159" y="123.8" transform="rotate(-90 159 123.8)">20170425</text>
<text x="151.2" y="129.9" transform="rotate(-90 151.2 129.9)">Title</text>
<text x="156.9" y="129.4" transform="rotate(-90 156.9 129.4)">By</text>
<text x="159" y="129.9" transform="rotate(-90 159 129.9)">Date</text>
<text x="151.2" y="134.9" transform="rotate(-90 151.2 134.9)">mm</text>
<text x="157" y="135.1" transform="rotate(-90 157 135.1)">±0.3</text>
<text x="159" y="134.4" transform="rotate(-90 159 134.4)">±1</text>
<text x="151.2" y="141.5" transform="rotate(-90 151.2 141.5)">Unit</text>
<text x="155.1" y="140.5" transform="rotate(-90 155.1 140.5)">Tolerance</text>
<text x="157" y="143.4" transform="rotate(-90 157 143.4)">Dimension</text>
<text x="158.8" y="142" transform="rotate(-90 158.8 142)">Angle</text>
<text x="147" y="154.7" transform="rotate(-90 147 154.7)">Signature</text>
<text x="145.4" y="157.6" transform="rotate(-90 145.4 157.6)">Customer Ap roval</text>
</g>
<g font-size="1">
<text x="145.1" y="82.7" transform="rotate(-90 145.1 82.7)">Drawing Number</text>
<text x="149" y="142.9" transform="rotate(-90 149 142.9)">Unless Otherwise Specified</text>
<text x="152.9" y="143.9" transform="rotate(-90 152.9 143.9)">General Roughness</text>
</g>
<text font-size=".9" x="147.2" y="83" transform="rotate(-90 147.2 83)">ZJY180S0800TG01</text>
<text font-size=".2" x="105.1" y="217.9">? 2.00</text>
</svg>
